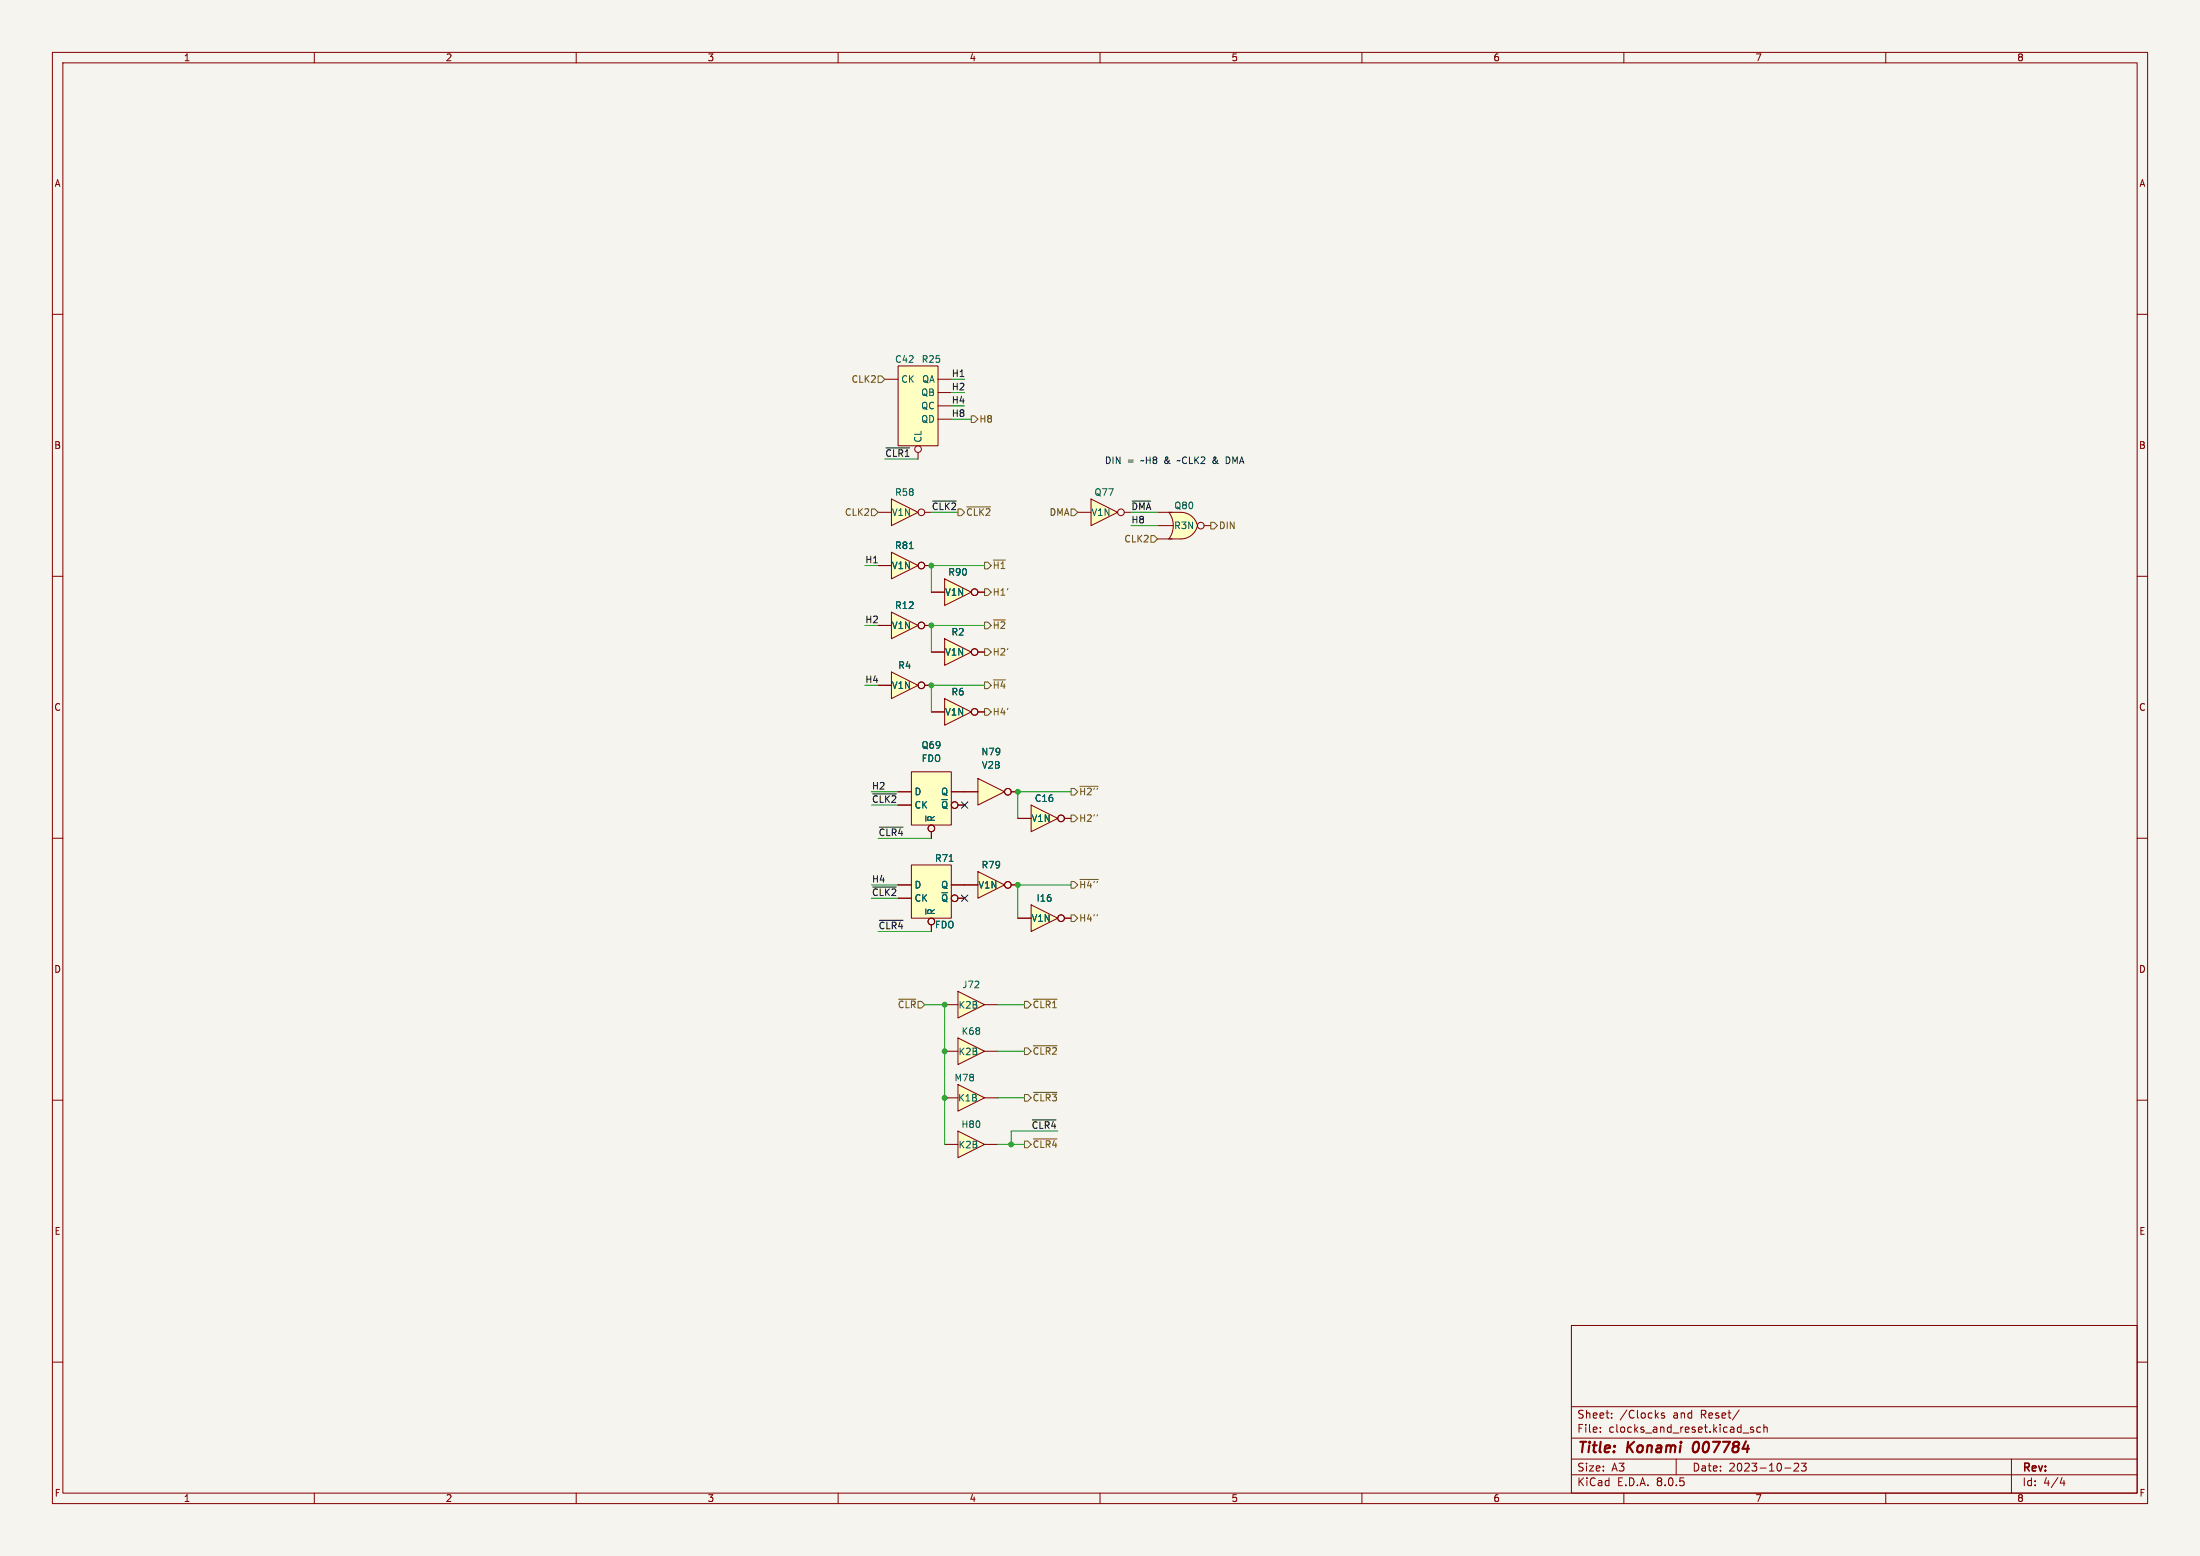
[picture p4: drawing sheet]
<svg xmlns="http://www.w3.org/2000/svg" width="420mm" height="297mm" viewBox="0 0 420 297" stroke-linecap="round" stroke-linejoin="round" font-family="sans-serif">
<path d="M0 0h420v297h-420z" fill="#f5f4ef" stroke="#f5f4ef" stroke-width=".19"/>
<g fill="none" stroke="#840000" stroke-width=".19">
<path d="M10 10h400v277h-400zM12 12h396v273h-396zM60 10v2M110 10v2M160 10v2M210 10v2M260 10v2M310 10v2M360 10v2M10 60h2M408 60h2M10 110h2"/>
<path d="M408 110h2M10 160h2M408 160h2M10 210h2M408 210h2M10 260h2M300 253h108v32h-108zM408 260h2M300 278.5h108M300 274.5h108M300 268.5h108M305.5 273.2v.2"/>
<path d="M305.5 272.5v.1M307.7 270.5v.2M307.7 269.8v.1M317.7 269.8l-.3-.1-.2 .2v.2l.5 .2v.3h-.5M320 278.5v3M332 269.1l-1.3 1.9M332.7 273.5h1.2M334.7 272.5l-.3-.1-.2 .2v.2l.5 .2v.3h-.5M336.1 272.5l-.4-.1-.3 .3 .1 .6h.6M336.7 272.5l.2-.1 .4 .1 .1 .9M336.7 271.9v1.5M342.5 279.4l.6-.1 .2 .1 .1 .3-1 1.1h1"/>
<path d="M343.9 279.3h.9l-.5 .6 .4 .1v.6l-.2 .2-.6-.2M384 278.5v6.5M60 285v2M110 285v2M160 285v2M210 285v2M260 285v2M300 281.5h108M310 285v2M340.7 280.2h1.2M360 285v2M393.7 282l-.4 1.1h.9"/>
<path d="M394 282.6v1"/>
</g>
<path d="M323.3 275.6a1.51 1.51 0 0 0 0 1.5" fill="none" stroke="#840000" stroke-width=".4"/>
<path d="M180.3 121.9l5.1 2.6-5.1 2.5z" fill="#ffffc2"/>
<g fill="none" stroke="#840000" stroke-width=".19">
<path d="M177.8 124.5h2.5M180.3 121.9l5.1 2.6-5.1 2.5zM186.7 124.5h1.3"/>
<circle cx="186.1" cy="124.5" r=".63"/>
</g>
<path d="M174 147.3h7.6v10.2h-7.6z" fill="#ffffc2"/>
<g fill="none" stroke="#840000" stroke-width=".19">
<path d="M171.4 153.7h2.6M171.4 151.1h2.6M174 147.3h7.6v10.2h-7.6zM177.8 158.8v1.2M181.6 151.1h2.5M182.9 153.7h1.2"/>
<circle cx="177.8" cy="158.1" r=".63"/>
</g>
<path d="M176.8 155.7v1" fill="none" stroke="#006464" stroke-width=".19"/>
<path d="M170.2 105.4l5.1 2.6-5.1 2.5z" fill="#ffffc2"/>
<g fill="none" stroke="#840000" stroke-width=".19">
<path d="M167.6 108h2.6M170.2 105.4l5.1 2.6-5.1 2.5zM176.5 108h1.3"/>
<circle cx="175.9" cy="107.9" r=".63"/>
</g>
<path d="M173.6 104.7h.7" fill="none" stroke="#006464" stroke-width=".19"/>
<path d="M174 165.1h7.6v10.2h-7.6z" fill="#ffffc2"/>
<g fill="none" stroke="#840000" stroke-width=".19">
<path d="M171.4 171.5h2.6M171.4 168.9h2.6M174 165.1h7.6v10.2h-7.6zM177.8 176.5v1.3M181.6 168.9h2.5M182.9 171.5h1.2"/>
<circle cx="177.8" cy="175.9" r=".63"/>
</g>
<path d="M176.8 173.5v1M181.2 164.4h.7" fill="none" stroke="#006464" stroke-width=".19"/>
<path d="M186.7 166.4l5.1 2.5-5.1 2.6z" fill="#ffffc2"/>
<g fill="none" stroke="#840000" stroke-width=".19">
<path d="M184.1 168.9h2.6M186.7 166.4l5.1 2.5-5.1 2.6zM193 168.9h1.3"/>
<circle cx="192.4" cy="168.9" r=".63"/>
</g>
<path d="M196.8 172.7l5.1 2.6-5.1 2.5z" fill="#ffffc2"/>
<g fill="none" stroke="#840000" stroke-width=".19">
<path d="M194.3 175.3h2.5M196.8 172.7l5.1 2.6-5.1 2.5zM203.2 175.3h1.3"/>
<circle cx="202.6" cy="175.3" r=".63"/>
</g>
<path d="M186.7 148.6l5.1 2.5-5.1 2.6z" fill="#ffffc2"/>
<g fill="none" stroke="#840000" stroke-width=".19">
<path d="M184.1 151.1h2.6M186.7 148.6l5.1 2.5-5.1 2.6zM193 151.1h1.3"/>
<circle cx="192.4" cy="151.1" r=".63"/>
</g>
<path d="M180.3 133.4l5.1 2.5-5.1 2.5z" fill="#ffffc2"/>
<g fill="none" stroke="#840000" stroke-width=".19">
<path d="M177.8 135.9h2.5M180.3 133.4l5.1 2.5-5.1 2.5zM186.7 135.9h1.3"/>
<circle cx="186.1" cy="135.9" r=".63"/>
</g>
<path d="M196.8 153.7l5.1 2.5-5.1 2.6z" fill="#ffffc2"/>
<g fill="none" stroke="#840000" stroke-width=".19">
<path d="M194.3 156.2h2.5M196.8 153.7l5.1 2.5-5.1 2.6zM203.2 156.2h1.3"/>
<circle cx="202.6" cy="156.2" r=".63"/>
</g>
<path d="M170.2 116.8l5.1 2.6-5.1 2.5z" fill="#ffffc2"/>
<g fill="none" stroke="#840000" stroke-width=".19">
<path d="M167.6 119.4h2.6M170.2 116.8l5.1 2.6-5.1 2.5zM176.5 119.4h1.3"/>
<circle cx="175.9" cy="119.4" r=".63"/>
</g>
<path d="M180.3 110.5l5.1 2.5-5.1 2.6z" fill="#ffffc2"/>
<g fill="none" stroke="#840000" stroke-width=".19">
<path d="M177.8 113h2.5M180.3 110.5l5.1 2.5-5.1 2.6zM186.7 113h1.3"/>
<circle cx="186.1" cy="113" r=".63"/>
</g>
<path d="M225.4 99.6l3.2 .7a3.3 3.3 0 0 1-3.2 2.6z" fill="#ffffc2" stroke="#ffffc2" stroke-width=".19"/>
<path d="M223.1 97.8h2.3" fill="none" stroke="#ffffc2" stroke-width=".19"/>
<path d="M223.1 97.8h2.3v5.1h-2.3a4.3 4.3 0 0 0 0-5.1z" fill="#ffffc2"/>
<path d="M225.4 97.8a3.2 3.2 0 0 1 3.2 2.5l-3.2 .7z" fill="#ffffc2" stroke="#ffffc2" stroke-width=".19"/>
<g fill="none" stroke="#840000" stroke-width=".19">
<path d="M221 97.8h4.4a3.1 3.1 0 0 1 3.2 2.7 3.3 3.3 0 0 1-3.2 2.4M223.1 97.8a4.3 4.3 0 0 1 0 5.1M221 102.9h2.8M221 100.3h2.8M229.9 100.3h1.2"/>
<circle cx="229.2" cy="100.3" r=".63"/>
</g>
<path d="M223.1 102.9h2.3z" fill="#840000" stroke="#840000" stroke-width=".19"/>
<path d="M182.9 207l5.1 2.6-5.1 2.5z" fill="#ffffc2"/>
<path d="M180.3 209.6h2.6M182.9 207l5.1 2.6-5.1 2.5zM188 209.6h2.5" fill="none" stroke="#840000" stroke-width=".19"/>
<path d="M182.9 215.9l5.1 2.5-5.1 2.6z" fill="#ffffc2"/>
<path d="M180.3 218.4h2.6M182.9 215.9l5.1 2.5-5.1 2.6zM188 218.4h2.5" fill="none" stroke="#840000" stroke-width=".19"/>
<path d="M170.2 128.3l5.1 2.5-5.1 2.6z" fill="#ffffc2"/>
<g fill="none" stroke="#840000" stroke-width=".19">
<path d="M167.6 130.8h2.6M170.2 128.3l5.1 2.5-5.1 2.6zM176.5 130.8h1.3"/>
<circle cx="175.9" cy="130.8" r=".63"/>
</g>
<path d="M170.2 95.3l5.1 2.5-5.1 2.5z" fill="#ffffc2"/>
<g fill="none" stroke="#840000" stroke-width=".19">
<path d="M167.6 97.8h2.6M170.2 95.3l5.1 2.5-5.1 2.5zM176.5 97.8h1.3"/>
<circle cx="175.9" cy="97.8" r=".63"/>
</g>
<path d="M182.9 189.2l5.1 2.6-5.1 2.5z" fill="#ffffc2"/>
<path d="M180.3 191.8h2.6M182.9 189.2l5.1 2.6-5.1 2.5zM188 191.8h2.5" fill="none" stroke="#840000" stroke-width=".19"/>
<path d="M208.3 95.3l5.1 2.5-5.1 2.5z" fill="#ffffc2"/>
<g fill="none" stroke="#840000" stroke-width=".19">
<path d="M205.7 97.8h2.6M208.3 95.3l5.1 2.5-5.1 2.5zM214.6 97.8h1.3"/>
<circle cx="214" cy="97.8" r=".63"/>
</g>
<path d="M171.4 69.9h7.7v15.2h-7.7z" fill="#ffffc2"/>
<g fill="none" stroke="#840000" stroke-width=".19">
<path d="M168.9 72.4h2.5M171.4 69.9h7.7v15.2h-7.7zM179.1 72.4h2.5M179.1 74.9h2.5M179.1 77.5h2.5M179.1 80h2.5"/>
<circle cx="175.3" cy="85.7" r=".63"/>
</g>
<path d="M182.9 198.1l5.1 2.6-5.1 2.5z" fill="#ffffc2"/>
<g fill="none" stroke="#840000" stroke-width=".19">
<path d="M167.6 108h2.6M167.6 119.4h2.6M176.5 108h1.3M176.5 119.4h1.3M177.8 113h2.5M186.7 113h1.3M167.6 130.8h2.6M176.5 130.8h1.3M177.8 135.9h2.5M177.8 124.5h2.5M186.7 135.9h1.3M186.7 124.5h1.3"/>
<path d="M171.4 151.1h2.6M171.4 153.7h2.6M177.8 158.8v1.2M181.6 151.1h5.1M182.9 153.7h1.2M193 151.1h1.3M194.3 156.2h2.5M203.2 156.2h1.3M171.4 168.9h2.6M171.4 171.5h2.6M177.8 176.5v1.3M181.6 168.9h5.1"/>
<path d="M182.9 171.5h1.2M193 168.9h1.3M194.3 175.3h2.5M203.2 175.3h1.3M182.9 198.1l5.1 2.6-5.1 2.5zM180.3 200.7h2.6M188 200.7h2.5"/>
<circle cx="175.9" cy="119.4" r=".63"/>
<circle cx="175.9" cy="107.9" r=".63"/>
<circle cx="186.1" cy="113" r=".63"/>
<circle cx="175.9" cy="130.8" r=".63"/>
<circle cx="186.1" cy="124.5" r=".63"/>
<circle cx="186.1" cy="135.9" r=".63"/>
<circle cx="177.8" cy="158.1" r=".63"/>
<circle cx="192.4" cy="151.1" r=".63"/>
<circle cx="202.6" cy="156.2" r=".63"/>
<circle cx="177.8" cy="175.9" r=".63"/>
<circle cx="192.4" cy="168.9" r=".63"/>
<circle cx="202.6" cy="175.3" r=".63"/>
</g>
<g fill="none" stroke="#725600" stroke-width=".19">
<path d="M167.6 71.8h.7l.6 .6-.6 .6h-.7zM185.4 79.4h.7l.6 .6-.6 .6h-.7zM166.4 97.2h.6l.6 .6-.6 .6h-.6zM182.9 97.2h.6l.6 .6-.6 .6h-.6zM184.6 96.7h4.5M204.5 97.2h.6l.6 .6-.6 .6h-.6zM231.1 99.7h.7l.6 .6-.6 .7h-.7zM188 112.4h.6l.6 .6-.6 .7h-.6zM188 107.3h.6l.6 .7-.6 .6h-.6zM188 118.7h.6l.6 .7-.6 .6h-.6zM189.6 106.9h2.3M189.6 118.3h2.3"/>
<path d="M219.7 102.2h.6l.7 .7-.7 .6h-.6zM188 130.2h.6l.6 .6-.6 .6h-.6zM188 123.8h.6l.6 .7-.6 .6h-.6zM188 135.3h.6l.6 .6-.6 .6h-.6zM189.6 129.8h2.3M204.5 150.5h.6l.6 .6-.6 .7h-.6zM204.5 155.6h.6l.6 .6-.6 .6h-.6zM206.2 150.1h3.5M209.5 155.5l-.1 .3M204.5 174.6h.6l.6 .7-.6 .6h-.6zM204.5 168.3h.6l.6 .6-.6 .6h-.6zM206.2 167.9h3.5"/>
<path d="M209.5 174.6l-.1 .2M171.5 190.7h3.3M195.6 191.1h.6l.6 .7-.6 .6h-.6zM197.3 190.7h4.5M197.3 199.6h4.5M195.6 208.9h.6l.6 .7-.6 .6h-.6zM195.6 200h.6l.6 .7-.6 .6h-.6zM195.6 217.8h.6l.6 .6-.6 .7h-.6zM197.3 208.5h4.5M197.3 217.4h4.5"/>
</g>
<path d="M169.1 85.5h4.6M178 95.7h4.6M216.1 95.7h3.6M166.6 151.5h4.5M167.9 157.9h4.5M166.6 169.3h4.5M167.9 175.7h4.5M197.1 213.8h4.5" fill="none" stroke="#0f0f0f" stroke-width=".19"/>
<path d="M224.9 87.9l-.2 .1M231.7 87.9l-.2 .2 .2 .3M234.6 87.3l-.5-.1v1.3l.5-.1" fill="none" stroke="#0000c2" stroke-width=".19"/>
<g fill="none" stroke="#009600" stroke-width=".19">
<path d="M181.6 72.4h2.5M168.9 87.6h6.4M177.8 97.8h5.1M181.6 80h3.8M215.9 97.8h5.1M165.1 108h2.5M188 108h-10.2v5M188 119.4h-10.2v5.1M215.9 100.3h5.1M188 130.8h-10.2v5.1M166.4 151.1h5M166.4 153.7h5"/>
<path d="M204.5 151.1h-10.2v5.1M166.4 168.9h5M166.4 171.5h5M167.6 177.8h10.2M167.6 160h10.2M204.5 168.9h-10.2v6.4M176.5 191.8h3.8v26.6M190.5 191.8h5.1M190.5 218.4h5.1M190.5 209.6h5.1M190.5 200.7h5.1M201.9 215.9h-8.9v2.5"/>
</g>
<path d="M183.5 153.1l1.3 1.2M184.8 153.1l-1.3 1.2M183.5 170.8l1.3 1.3M184.8 170.8l-1.3 1.3" fill="none" stroke="#000084" stroke-width=".19"/>
<path d="M173.6 104.7h.7M176.8 155.7v1M176.8 173.5v1M181.2 164.4h.7" fill="none" stroke="#006464" stroke-width=".19"/>
<g fill="#009600" stroke="#009600" stroke-width=".19">
<circle cx="177.8" cy="130.8" r=".46"/>
<circle cx="194.3" cy="168.9" r=".46"/>
<circle cx="180.3" cy="209.6" r=".46"/>
<circle cx="180.3" cy="200.7" r=".46"/>
<circle cx="180.3" cy="191.8" r=".46"/>
<circle cx="193" cy="218.4" r=".46"/>
<circle cx="177.8" cy="108" r=".46"/>
<circle cx="194.3" cy="151.1" r=".46"/>
<circle cx="177.8" cy="119.4" r=".46"/>
</g>
<g font-size="2.8" fill="#840000">
<text x="301" y="277.9">Title:</text>
<text x="310.6" y="277.9">Konami</text>
<text x="324" y="277.9">007784</text>
</g>
<g font-size="2.1" fill="#840000">
<text x="301" y="273.7">File:</text>
<text x="301" y="271">Sheet:</text>
<text x="307.1" y="273.7">clocks_and_reset.kicad_sch</text>
<text x="309.2" y="271">/Clocks</text>
<text x="319.4" y="271">and</text>
<text x="324.8" y="271">Reset/</text>
<text x="301" y="281.1">Size:</text>
<text x="307.6" y="281.1">A3</text>
<text x="323" y="281.1">Date:</text>
<text x="330" y="281.1">2023-10-23</text>
<text x="386" y="281.3">Rev:</text>
<text x="301" y="283.9">KiCad</text>
<text x="308.7" y="283.9">E.D.A.</text>
<text x="316.3" y="283.9">8.0.5</text>
<text x="386" y="283.9">Id:</text>
<text x="390.1" y="283.9">4/4</text>
</g>
<g font-size="1.8" fill="#840000">
<text x="35" y="11.9">1</text>
<text x="85" y="11.9">2</text>
<text x="135" y="11.9">3</text>
<text x="185" y="11.9">4</text>
<text x="235" y="11.9">5</text>
<text x="285" y="11.9">6</text>
<text x="335" y="11.9">7</text>
<text x="385" y="11.9">8</text>
<text x="10.3" y="35.9">A</text>
<text x="408.3" y="35.9">A</text>
<text x="10.3" y="85.9">B</text>
<text x="408.2" y="85.9">B</text>
<text x="10.3" y="135.9">C</text>
<text x="408.2" y="135.9">C</text>
<text x="10.3" y="185.9">D</text>
<text x="408.2" y="185.9">D</text>
<text x="10.3" y="235.9">E</text>
<text x="408.3" y="235.9">E</text>
<text x="10.3" y="285.9">F</text>
<text x="35" y="286.9">1</text>
<text x="85" y="286.9">2</text>
<text x="135" y="286.9">3</text>
<text x="185" y="286.9">4</text>
<text x="235" y="286.9">5</text>
<text x="285" y="286.9">6</text>
<text x="335" y="286.9">7</text>
<text x="385" y="286.9">8</text>
<text x="408.3" y="285.9">F</text>
</g>
<g font-size="1.8" fill="#006464">
<text x="170.8" y="69.4">C42</text>
<text x="175.9" y="69.4">R25</text>
<text x="172" y="73.3">CK</text>
<text x="175.8" y="75.8">QB</text>
<text x="175.9" y="73.3">QA</text>
<text x="175.8" y="78.3">QC</text>
<text x="175.8" y="80.9">QD</text>
<text x="176.1" y="84.6" transform="rotate(-90 176.1 84.6)">CL</text>
<text x="170.8" y="94.8">R58</text>
<text x="208.8" y="94.8">Q77</text>
<text x="170.2" y="98.7">V1N</text>
<text x="208.3" y="98.7">V1N</text>
<text x="224.1" y="101.2">R3N</text>
<text x="224.1" y="97.4">Q80</text>
<text x="170.8" y="105">R81</text>
<text x="170.2" y="108.8">V1N</text>
<text x="180.3" y="113.9">V1N</text>
<text x="180.9" y="110.1">R90</text>
<text x="170.8" y="116.4">R12</text>
<text x="170.2" y="120.3">V1N</text>
<text x="180.3" y="125.3">V1N</text>
<text x="181.5" y="121.5">R2</text>
<text x="170.2" y="131.7">V1N</text>
<text x="171.4" y="127.9">R4</text>
<text x="180.3" y="136.8">V1N</text>
<text x="181.5" y="132.9">R6</text>
<text x="175.8" y="143.1">Q69</text>
<text x="175.9" y="145.6">FDO</text>
<text x="187.3" y="144.4">N79</text>
<text x="187.3" y="146.9">V2B</text>
<text x="174.5" y="154.5">CK</text>
<text x="174.5" y="152">D</text>
<text x="179.6" y="152">Q</text>
<text x="179.6" y="154.5">~{Q}</text>
<text x="197.4" y="153.3">C16</text>
<text x="178.7" y="157" transform="rotate(-90 178.7 157)">~{R}</text>
<text x="196.8" y="157.1">V1N</text>
<text x="178.4" y="164.7">R71</text>
<text x="187.3" y="166">R79</text>
<text x="174.5" y="172.3">CK</text>
<text x="174.5" y="169.8">D</text>
<text x="179.6" y="169.8">Q</text>
<text x="179.6" y="172.3">~{Q}</text>
<text x="186.7" y="169.8">V1N</text>
<text x="197.8" y="172.3">I16</text>
<text x="178.4" y="177.4">FDO</text>
<text x="178.7" y="174.8" transform="rotate(-90 178.7 174.8)">~{R}</text>
<text x="196.8" y="176.1">V1N</text>
<text x="183.6" y="188.8">J72</text>
<text x="182.9" y="192.7">K2B</text>
<text x="183.5" y="197.7">K68</text>
<text x="182.9" y="201.6">K2B</text>
<text x="182.1" y="206.6">M78</text>
<text x="182.8" y="210.4">K1B</text>
<text x="183.4" y="215.5">H80</text>
<text x="182.9" y="219.4">K2B</text>
</g>
<g font-size="1.8" fill="#725600">
<text x="162.5" y="73.3">CLK2</text>
<text x="186.9" y="80.9">H8</text>
<text x="161.2" y="98.7">CLK2</text>
<text x="184.3" y="98.7">~{CLK2}</text>
<text x="200.3" y="98.7">DMA</text>
<text x="232.6" y="101.2">DIN</text>
<text x="214.5" y="103.7">CLK2</text>
<text x="189.4" y="113.9">H1'</text>
<text x="189.4" y="108.8">~{H1}</text>
<text x="189.4" y="125.3">H2'</text>
<text x="189.4" y="120.2">~{H2}</text>
<text x="189.4" y="131.7">~{H4}</text>
<text x="189.4" y="136.8">H4'</text>
<text x="205.9" y="152">~{H2''}</text>
<text x="205.9" y="157.1">H2''</text>
<text x="205.9" y="169.8">~{H4''}</text>
<text x="205.9" y="176.1">H4''</text>
<text x="171.3" y="192.6">~{CLR}</text>
<text x="197" y="192.6">~{CLR1}</text>
<text x="197" y="201.5">~{CLR2}</text>
<text x="197" y="210.4">~{CLR3}</text>
<text x="197" y="219.3">~{CLR4}</text>
</g>
<g font-size="1.8" fill="#0f0f0f">
<text x="181.6" y="72">H1</text>
<text x="181.6" y="79.7">H8</text>
<text x="168.9" y="87.3">~{CLR1}</text>
<text x="177.8" y="97.4">~{CLK2}</text>
<text x="215.9" y="97.4">~{DMA}</text>
<text x="215.9" y="100">H8</text>
<text x="165.1" y="107.6">H1</text>
<text x="166.4" y="150.8">H2</text>
<text x="166.4" y="153.3">~{CLK2}</text>
<text x="167.6" y="159.7">~{CLR4}</text>
<text x="166.4" y="171.1">~{CLK2}</text>
<text x="166.4" y="168.6">H4</text>
<text x="167.6" y="177.5">~{CLR4}</text>
<text x="196.8" y="215.6">~{CLR4}</text>
</g>
<g font-size="1.8" fill="#009600">
<text x="181.6" y="74.6">H2</text>
<text x="181.6" y="77.1">H4</text>
<text x="165.1" y="119">H2</text>
<text x="165.1" y="130.5">H4</text>
</g>
<g font-size="1.8" fill="#0000c2">
<text x="210.8" y="88.7">DIN</text>
<text x="215.2" y="88.7">=</text>
<text x="217.9" y="88.7">~H8</text>
<text x="222.6" y="88.7">&amp;</text>
<text x="225.3" y="88.7">~CLK2</text>
<text x="232.2" y="88.7">&amp;</text>
<text x="234.9" y="88.7">DMA</text>
</g>
</svg>
